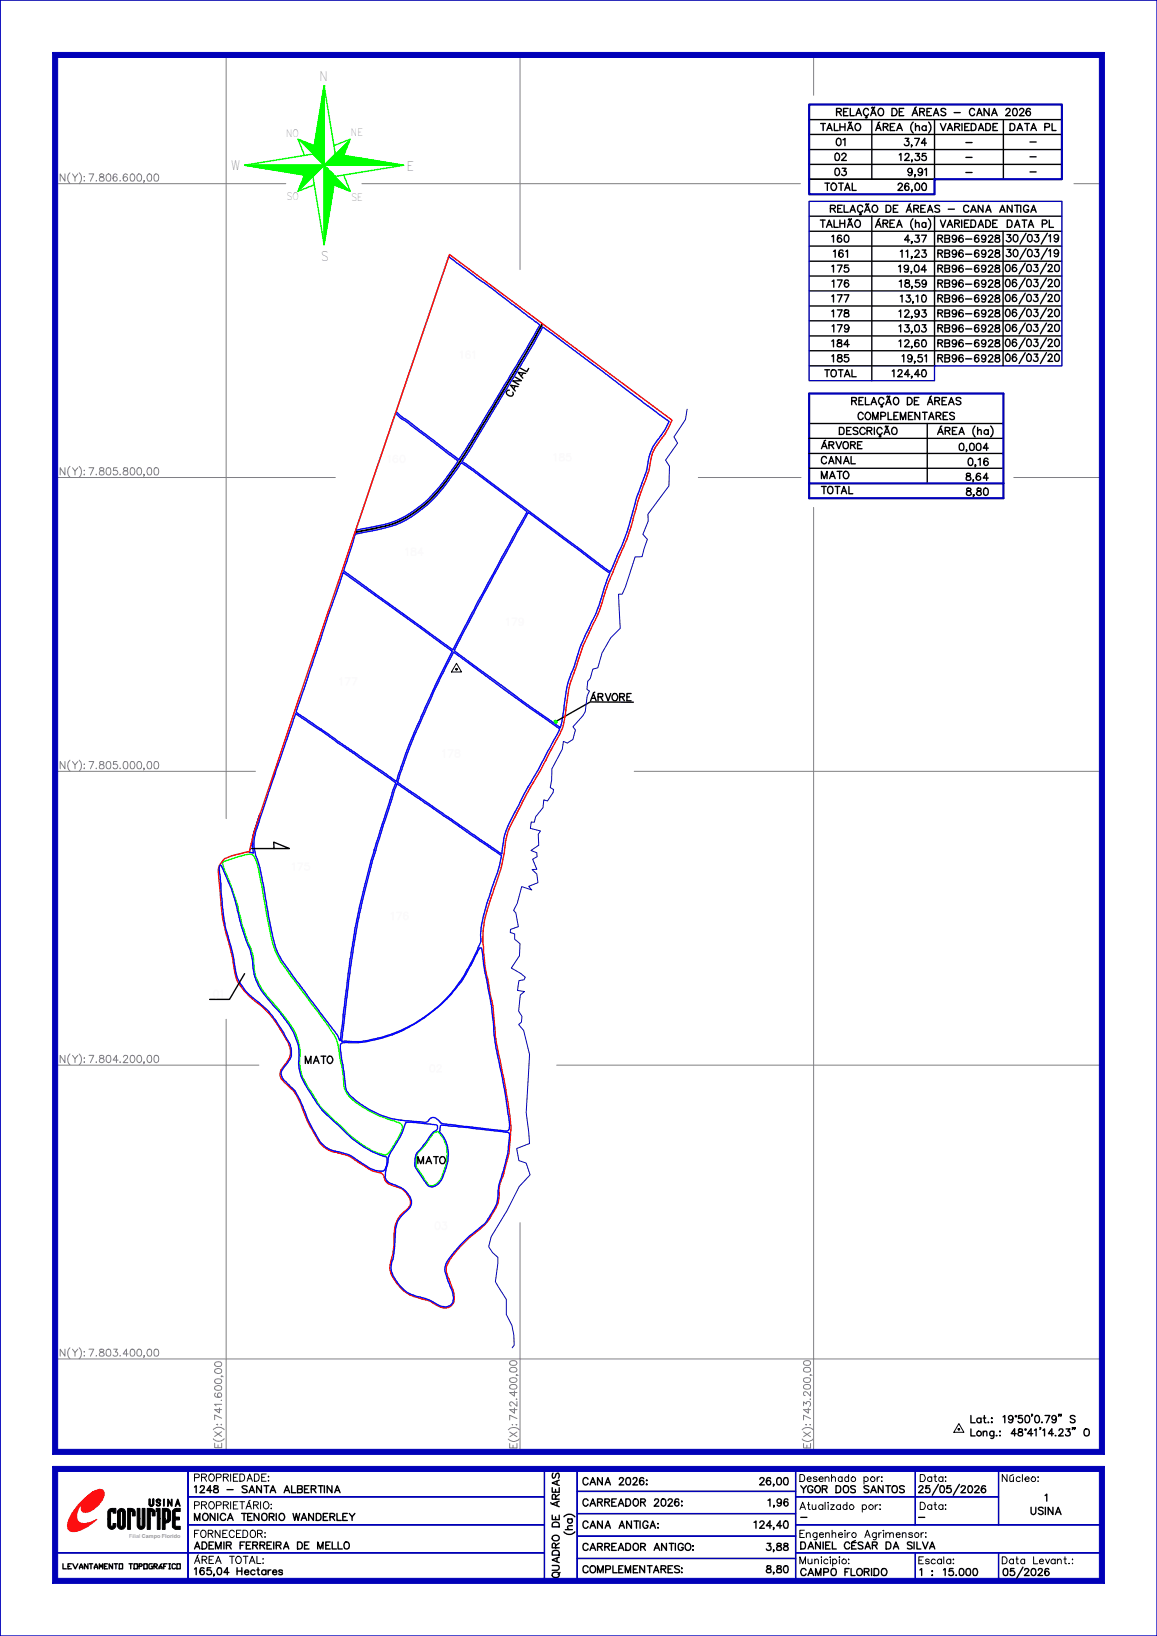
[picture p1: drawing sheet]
<svg xmlns="http://www.w3.org/2000/svg" width="210mm" height="297mm" viewBox="0 0 210 297" stroke-linecap="round" stroke-linejoin="round" font-family="sans-serif">
<!-- layer: 0114001248184 -->
<path d="M64.5 96.9l.6-.1a35.7 35.7 0 0 0 7.8-2 25.2 25.2 0 0 0 9.6-9.1l1.2-1.7 2.1 1.4 9.9 7.5-8.9 16.1-4.6 9-19.8-14.3z" fill="none" stroke="#00f" stroke-width=".25"/>
<!-- layer: MATO -->
<path d="M100.6 130.8h.2l.3 .1-.1 .4-.2-.1zM40.5 156.4l3.2-1a3.3 3.3 0 0 1 2.2-.2 16.4 16.4 0 0 1 1.6 5.5l.2 1.2a76.1 76.1 0 0 0 2.2 10.6 22.3 22.3 0 0 0 3.4 5.3l5.7 7.7 1.8 2.6a10.7 10.7 0 0 1 1 4.3l.5 3.2a4.4 4.4 0 0 0 1.1 3.5 21.9 21.9 0 0 0 9.2 4.8 1.16 1.16 0 0 1 .1 1.7l-1 1.9a5.4 5.4 0 0 1-1.5 2.1l-.2 .1a11.9 11.9 0 0 1-5.7-3l-1.1-.8-1.4-1.6a19.3 19.3 0 0 1-5.1-5.6l-.9-1.5a7.5 7.5 0 0 1-1.4-4.5 8 8 0 0 0-.3-3.9 15.2 15.2 0 0 0-3.2-5.2l-.9-1.1a12.6 12.6 0 0 1-3.8-6.3l-.1-1.1a8.4 8.4 0 0 0-1.2-4.3l-1-3.1-.8-3.3-1.9-5.4a5 5 0 0 1-.7-2.6z" fill="none" stroke="#0f0" stroke-width=".25"/>
<!-- layer: 0114001248185 -->
<path d="M98.5 59.4l23 17.1a22.4 22.4 0 0 1-2.9 4.5l-.7 1.8a23.7 23.7 0 0 1-2 6.6l-.3 .7a57 57 0 0 1-3.9 11.6l-.9 2.1-24.8-18.6-2.1-1.4 9.4-15.5 3.5-5.8z" fill="none" stroke="#00f" stroke-width=".25"/>
<!-- layer: 0114001248179 -->
<path d="M95.9 93l14.8 11.1-1.2 3.2a33.8 33.8 0 0 1-2.8 7.1 31 31 0 0 0-2.7 7.2 21.7 21.7 0 0 0-1.7 7.7l-.6 2.8-7.6-5.4-11.7-8.6 7.1-13.4z" fill="none" stroke="#00f" stroke-width=".25"/>
<!-- layer: 0114001248178 -->
<path d="M82.3 118.4l11.1 8.2 8.2 5.8-3.8 7.2a92.6 92.6 0 0 0-6 11.4l-.4 1.2-.3 2.8-19-13 .3-.9a162.2 162.2 0 0 1 8-18.9z" fill="none" stroke="#00f" stroke-width=".25"/>
<!-- layer: 0114001248176 -->
<path d="M72 142.3l19 13a35.7 35.7 0 0 1-1.9 6.7l-.5 1.3a21 21 0 0 0-1.3 7.6 29.4 29.4 0 0 1-8.6 12.5 25 25 0 0 1-14.2 5.7h-2.5l1.3-11.1 1-6.7 .9-5.3 2.4-9.8z" fill="none" stroke="#00f" stroke-width=".25"/>
<!-- layer: 0114001248175 -->
<path d="M53.6 129.6l5.1 3.3 13.1 9.2-4.4 14.1-2.2 8.5-.8 4.2-.8 5.2-1.9 14.8a24.7 24.7 0 0 0-3.2-4.6l-5.9-8a13.5 13.5 0 0 1-3.3-7.3l-.6-3.2a77.6 77.6 0 0 0-2-9.8 7 7 0 0 1 0-5.9zM47.1 147.9l-.6 2.1a7.8 7.8 0 0 0-.5 4.9l-.7-.1 .8-3.6z" fill="none" stroke="#00f" stroke-width=".25"/>
<!-- layer: 0114001248161 -->
<path d="M81.4 46.6l7.9 5.7 8.7 6.7-10.8 18.2-3.9 6.3-9.1-7-.9-.6-1.4-1.1z" fill="none" stroke="#00f" stroke-width=".25"/>
<!-- layer: CANAL -->
<path d="M98.3 58.8l.2 .2-1.3 2.3-7 11.6a155.1 155.1 0 0 1-9.9 15.4 20.1 20.1 0 0 1-13.4 7.9l-2.5 .5 .1-.2 .5-.1a36.6 36.6 0 0 0 7.7-1.9 22.8 22.8 0 0 0 8.9-8.1 235.5 235.5 0 0 0 10.2-16.4l3.5-5.7z" fill="none" stroke="#000" stroke-width=".18"/>
<!-- layer: 0114001248160 -->
<path d="M71.8 75.1l.8 .7 1.4 .9 9.1 7a29.8 29.8 0 0 1-8.7 9.5 17.7 17.7 0 0 1-7.6 2.6l-2.2 .5z" fill="none" stroke="#00f" stroke-width=".25"/>
<!-- layer: 0114001248177 -->
<path d="M62.3 103.9l19.8 14.3-2.6 5.3-3.3 7.3a77.1 77.1 0 0 0-4.3 11.1l-18.2-12.6z" fill="none" stroke="#00f" stroke-width=".25"/>
<!-- layer: TXT_DIVERSOS -->
<path d="M115 127.5l-7.9-.1-6.2 3.6" fill="none" stroke="#000" stroke-width=".25"/>
<!-- layer: TXT_NUM_TALHAO -->
<g fill="none" stroke="#fafafa" stroke-width=".25">
<path d="M83.6 64l.3-.3v1.3M85.3 63.9l-.3-.2a.74 .74 0 0 0-.4 .7 .74 .74 0 0 0 .3 .6 .39 .39 0 0 0 .5-.3 .39 .39 0 0 0-.4-.4 .39 .39 0 0 0-.4 .3M85.8 64l.3-.3v1.3M70.4 82.9l.3-.2v1.2M72.1 82.9l-.1-.2a.42 .42 0 0 0-.6 .2 .74 .74 0 0 0 .3 1 .41 .41 0 0 0 .5-.3 .41 .41 0 0 0-.4-.5 .41 .41 0 0 0-.4 .4M72.8 82.7a.42 .42 0 0 1 .6 .2 .59 .59 0 0 1 .1 .7 .59 .59 0 0 1-.7 .3 .91 .91 0 0 1 0-1.2zM73.7 99.8l.3-.3v1.3M74.7 99.6v.3l.4 .2a.36 .36 0 0 1 .4 .3 .36 .36 0 0 1-.3 .4h-.5l-.1-.2a.36 .36 0 0 1 .4-.5l.4-.2v-.2l-.2-.2zM100.5 82.6l.3-.2v1.2M101.7 82.4v.4l.4 .1a.36 .36 0 0 1 .3 .4 .36 .36 0 0 1-.3 .3h-.4l-.2-.2a.62 .62 0 0 1 .8-.6l.1-.1-.1-.3zM103.5 82.4h-.6l-.1 .5a.46 .46 0 0 1 .7 0 .46 .46 0 0 1-.1 .7 .46 .46 0 0 1-.6-.2M76.8 100.4h-1l.7-.9v1.3"/>
<path d="M91.9 112.5l.4-.3v1.3M93 112.2h.8l-.6 1.3M95 112.6a.41 .41 0 0 1-.6 .4 .41 .41 0 0 1-.1-.7 .41 .41 0 0 1 .6 .1l.1 .2a.6 .6 0 0 1-.5 .9l-.3-.1M61.7 123.3l.3-.2v1.2M62.7 123.1h.9l-.7 1.2M63.9 123.1h.9l-.6 1.2M80.4 136.4l.3-.3v1.3M81.3 136.1h.9l-.6 1.3M82.7 136.2v.4l.6 .1 .2 .3a.43 .43 0 0 1-.5 .5 .43 .43 0 0 1-.4-.5 .59 .59 0 0 1 .7-.4l.1-.3a.51 .51 0 0 0-.7-.1zM53.1 156.9l.3-.2v1.3M54.1 156.7h.8l-.6 1.3M56 156.7h-.6v.5a.47 .47 0 0 1 .7 0 .47 .47 0 0 1-.1 .7 .47 .47 0 0 1-.7-.2"/>
<path d="M71 165.9l.3-.3v1.4M72 165.6h.9l-.7 1.4M74 165.8l-.1-.1a.42 .42 0 0 0-.6 .2 .82 .82 0 0 0 .3 1.1 .42 .42 0 0 0 .5-.4 .42 .42 0 0 0-.4-.5 .42 .42 0 0 0-.4 .4"/>
</g>
<!-- layer: CURSOS_DAGUA -->
<path d="M124.7 74.3l-.3 1.9-2.1 3.1 .7 1.1-2.2 3.1 .7 1.2-.1 3.5-3.8 5.1 .1 1.3-1 2.4 .8 .9-1 3.2h-1.2l-1.8 5.4-.6 1.4h-.6l.3 6.2-1.8 1.7-1.5 2.7-.8 2.7-.9 .3-.5 1.7-.4 .5-.2 1.4 .5 .3-.4 .9-.4 2.9-.4 .8-1.8 2 .4 .5-.4 1.7-1 .7-.7-.3-.2 1.4-1.9 3.6-.1 2-.2 1.4 .6 .3-.1 .6-1 1.5-.7-.2-.1 1.4-1.4 1.7-.2 1-.6-.1-.1 1.2 1.8 .4-.4 .7 .1 1.9-1.4 1 1 .4 .1 .7-.8 .5 .7 1.8-.8 .1 .8 .8 .2 1.5-1.6 .7 .5 .7-1.8-.6-.8 3-.7 1.3 .4 .4 .5 2.5-1.4 .5-.1 .6 .8 .2v1l1 .8-.1 2.2-1.5 2.2 1.7 1 .9 .7-.3 .5-.9 .1-.3 1.8 1.3 .2-.8 .6-.3 3 .6 .9-.1 1-.5 .5 .9 1.1 1.1 4.3-.6 10.6 .6 5.6-2.3 .9 .4 2.2 1.3 .4 .7 2.2-2 2.1-2.2 4.3-2.8 4.8-.5 1.8 .7 1.1 1 .9v1l-.5 3.4 2 3.2v2.7l1 2 .4 1.8v1.8l-.3 .5" fill="none" stroke="#0000b8" stroke-width=".18"/>
<!-- layer: 0114001248 -->
<path d="M81.6 46.2l40.4 30.1-.7 1.4-.9 1.5a9.4 9.4 0 0 0-2.6 6.2l-2 5.5a54.8 54.8 0 0 1-4 11.5l-1.9 5a27.1 27.1 0 0 1-2.8 7.1 54.2 54.2 0 0 0-3 7.9 29.5 29.5 0 0 0-1.5 7.5 10.4 10.4 0 0 1-2.1 5.3l-2 4a117.5 117.5 0 0 0-6.3 11.9l-.4 1.2a35.8 35.8 0 0 1-2.6 10.5 19.9 19.9 0 0 0-1.4 10.2l.2 2.2 .8 4.5a56.9 56.9 0 0 1 1.2 9l2 10.6a23.8 23.8 0 0 1 .5 8.3v.8a32.4 32.4 0 0 1-1.8 6.8l-.1 .8a6 6 0 0 1-1.3 4.5 14.8 14.8 0 0 1-4.3 4.3l-1.4 1.5a11 11 0 0 0-2.6 3.8 8.7 8.7 0 0 0 .9 3.3 4.2 4.2 0 0 1 .3 3.3 2.04 2.04 0 0 1-3 .3l-1.1-.8-1.2-.3a8.4 8.4 0 0 1-4-1.8l-.5-.7a5 5 0 0 1-1.6-3.8l.5-2 .2-2.2a6.2 6.2 0 0 1 1.5-5.1 2.72 2.72 0 0 0 1.5-2 3.9 3.9 0 0 0-3.4-3.1 1.95 1.95 0 0 1-1.5-1.9l-.3-.3a7.1 7.1 0 0 1-3.7-1.6 9.5 9.5 0 0 0-3.4-1.9l-.8-.2a5 5 0 0 1-3.4-1.9l-1-1.6a26.9 26.9 0 0 1-2.5-5.6 8.3 8.3 0 0 0-2.9-3.8 1.71 1.71 0 0 1-.2-2.7 3.6 3.6 0 0 0 1.1-3.9 21 21 0 0 0-5.6-7.6l-.6-.5a8.9 8.9 0 0 1-3.7-5.4 52 52 0 0 0-1.8-7.9 45 45 0 0 1-.9-7.3l-.3-2.6a2.66 2.66 0 0 1 1.8-2.9l3.9-1 .8-3.4zM59.3 208.4l.9 .4" fill="none" stroke="#f00" stroke-width=".25"/>
<!-- layer: Margem -->
<path d="M0 0h210v297h-210zM0 0v297" fill="none" stroke="#0000b8" stroke-width=".25"/>
<g fill="none" stroke="#0000b8" stroke-width=".18">
<path d="M9.6 266.2h190.9l-1 .9h-189zM34.1 266.7h.1v20.3h-.1zM34.1 276.8h64.7v.1h-64.7zM34.1 271.7h64.7v.1h-64.7zM34.1 276.8h64.7M34.1 271.8h64.7M34.1 266.7v20.3M98.8 266.7h.1v20h-.1zM98.8 266.7v20M104.7 266.7h.1v20h-.1zM104.7 270.7h39.7v.1h-39.7zM104.7 274.7h39.7v.2h-39.7z"/>
<path d="M104.7 278.8h39.7v.1h-39.7zM104.7 266.7v20M104.7 270.7h39.7M104.7 274.8h39.7M104.7 278.9h39.7M144.4 266.7h.1v20h-.1zM144.4 276.8h55.6v.1h-55.6zM144.4 271.7h36.9v.1h-36.9zM144.4 276.8h55.6M144.4 271.8h36.9M144.4 266.7v20M166.1 266.7h.1v10.1h-.1z"/>
<path d="M166.1 266.7v10.1M181.2 266.7h.1v10.1h-.1zM181.3 266.7v10.1M10 281.9h88.8v.1h-88.8zM10 281.9h88.8M104.7 282.9h39.7v.1h-39.7zM104.7 282.9h39.7M144.4 281.9h55.6v.1h-55.6zM144.4 281.9h55.6M166.1 281.9h.1v5h-.1zM166.1 281.9v5M181.2 281.9h.1v5h-.1z"/>
<path d="M181.3 281.9v5"/>
</g>
<path d="M9.6 266.2h190.9l-1 .9h-189z" fill="#0000b8"/>
<path d="M200.5 266.2v21.2l-1-.9v-19.4z" fill="none" stroke="#0000b8" stroke-width=".18"/>
<path d="M200.5 266.2v21.2l-1-.9v-19.4z" fill="#0000b8"/>
<path d="M9.6 287.4l.9-.9h189l1 .9z" fill="none" stroke="#0000b8" stroke-width=".18"/>
<path d="M9.6 287.4l.9-.9h189l1 .9z" fill="#0000b8"/>
<path d="M9.6 266.2l.9 .9v19.4l-.9 .9z" fill="none" stroke="#0000b8" stroke-width=".18"/>
<path d="M9.6 266.2l.9 .9v19.4l-.9 .9z" fill="#0000b8"/>
<path d="M199.5 10.4l1-.9v254.5l-1-.9zM34.1 266.7h.1v20.1h-.1zM34.1 266.7v20.1" fill="none" stroke="#0000b8" stroke-width=".18"/>
<!-- layer: SETA_NORTE -->
<g fill="none" stroke="#0f0" stroke-width=".25">
<path d="M58.8 15.8h.1M58.8 15.6h.1M58.8 15.6l2.1 12.4 12.4 2-12.4 2-2.1 12.4-2-12.4-12.4-2 12.4-2zM58.8 15.6v28.8M58.8 15.9h.1M58.8 16l-.1 .1M58.8 16.1l-.1 .1M58.8 16.3l-.1 .1M58.8 16.4l-.1 .1M58.8 16.5l-.2 .2M58.8 16.6l-.2 .2M58.8 16.8l-.2 .2"/>
<path d="M58.8 16.9l-.2 .2M58.8 17l-.3 .3M58.8 17.1l-.3 .3M58.8 17.3l-.3 .3M58.8 17.4l-.3 .4M58.8 17.5l-.4 .4M58.8 17.7l-.4 .4M58.8 17.8l-.4 .4M58.8 17.9l-.4 .5M58.8 18.1l-.5 .4M58.8 18.2l-.5 .5M58.8 18.3l-.5 .6"/>
<path d="M58.8 18.4l-.5 .6M58.8 18.6l-.6 .6M58.8 18.7l-.6 .6M58.8 18.8l-.6 .7M58.8 18.9l-.6 .7M58.8 19.1l-.7 .7M58.8 19.2l-.7 .7M58.8 19.3l-.7 .8M58.8 19.5l-.7 .7M58.8 19.6l-.8 .8M58.8 19.7l-.8 .8M58.8 19.8l-.8 .9"/>
<path d="M58.8 20l-.8 .9M44.4 30h28.9M44.4 30h.1M44.6 30h.1M44.7 30h.1M44.9 30h-.1M45 30l-.1 .1M45.1 30l-.1 .1M45.2 30l-.1 .1M45.4 30l-.2 .1M45.5 30l-.2 .1M45.6 30l-.2 .1"/>
<path d="M45.7 30l-.2 .2M45.9 30l-.2 .2M46 30l-.2 .2M46.1 30l-.2 .2M46.2 30l-.2 .2M46.4 30l-.3 .3M46.5 30l-.3 .3M46.6 30l-.3 .3M46.7 30l-.3 .4M46.9 30l-.4 .4M47 30l-.4 .4M47.1 30l-.4 .4"/>
<path d="M47.2 30l-.4 .4M47.4 30l-.5 .4M47.5 30l-.4 .5M47.7 30l-.5 .5M47.8 30l-.5 .5M47.9 30l-.5 .5M48 30l-.5 .5M48.2 30l-.6 .6M48.3 30l-.5 .6M48.4 30l-.5 .6M48.5 30l-.5 .6M48.7 30l-.6 .6"/>
<path d="M48.8 30l-.6 .6M48.9 30l-.6 .7M49 30l-.6 .7M49.2 30l-.7 .7M49.3 30l-.7 .7M49.4 30l-.7 .7M49.5 30l-.7 .7M49.7 30l-.8 .8M49.8 30l-.8 .8M49.9 30l-.7 .8M50 30l-.7 .8M50.2 30l-.8 .8"/>
<path d="M50.3 30l-.8 .9M50.4 30l-.8 .9M50.5 30l-.8 .9M50.7 30l-.9 .9M50.8 30l-.9 .9M51 30l-1 .9M51.1 30l-1 1M51.2 30l-1 1M51.4 30l-1.1 1M51.5 30l-1.1 1M51.6 30l-1 1M51.7 30l-1 1"/>
<path d="M51.9 30l-1.1 1.1M52 30l-1.1 1.1M52.1 30l-1.1 1.1M52.2 30l-1.1 1.1M52.4 30l-1.2 1.1M52.5 30l-1.1 1.2M52.6 30l-1.1 1.2M52.7 30l-1.1 1.2M52.9 30l-1.2 1.2M53 30l-1.2 1.2M53.1 30l-1.2 1.2M53.2 30l-1.2 1.3"/>
<path d="M53.4 30l-1.3 1.3M53.5 30l-1.3 1.3M53.6 30l-1.3 1.3M53.7 30l-1.3 1.3M53.9 30l-1.4 1.3M54 30l-1.4 1.4M54.2 30l-1.4 1.4M54.3 30l-1.4 1.4M54.3 25.4l2.5 2.5 2-2.1M54.4 30l-1.4 1.4M54.5 30l-1.4 1.4M54.5 25.4l2.3 2.4"/>
<path d="M54.7 30l-1.5 1.5M54.7 25.5l2.1 2.2M54.8 30l-1.5 1.5M54.9 30l-1.5 1.5M55 30l-1.5 1.5M55.1 25.7l1.7 1.8M55.2 30l-1.6 1.5M55.3 30l-1.6 1.5M55.3 31.8l-1.2 2.9M55.3 25.8l1.6 1.6M55.4 30l-1.6 1.6M55.5 30l-1.6 1.6"/>
<path d="M55.5 31.8l-.4 .5M55.5 25.8l1.4 1.4M55.7 30l-1.6 1.6M55.8 30l-1.6 1.6M55.9 30l-1.6 1.6M55.9 31.9l-1.1 1.2M55.9 26l1 1M56 30l-1.6 1.7M56.1 26.1l.8 .8M56.2 30l-1.7 1.7M56.2 32l-1.7 1.7M56.3 30l-1.7 1.7"/>
<path d="M56.4 30l-1.7 1.7M56.5 30l-1.6 1.7M56.5 26.3l.5 .4M56.7 30l-1.7 1.7M56.8 30l-1.7 1.8M56.8 26.3l.2 .3M56.9 30l-1.7 1.8M57 30l-1.7 1.8M57 33.6l-2.9 1.1M57 26.4l-2.9-1.1 1.2 2.9M57.2 30l-1.8 1.8M57.3 30l-2.1 2.1"/>
<path d="M57.5 30l-2.5 2.5M57.6 30l-2.7 2.7M57.7 30l-2.8 2.9M57.8 30l-1.9 1.9M58 30l-3.3 3.3M58.1 30l-3.5 3.5M58.2 30l-1.9 2M58.3 30l-3.9 3.9M58.5 30l-4.1 4.1M58.6 30l-4.3 4.3M58.7 30l-4.5 4.5M58.8 20.6l-1 1"/>
<path d="M58.8 34.2l2-2 2.3 2.4M58.8 20.1l-.9 .9M58.8 20.2l-.9 1M58.8 20.3l-.9 1M58.8 20.5l-.9 1M58.8 20.7l-1 1.1M58.8 20.9l-1 1M58.8 21l-1 1.1M58.8 21.1l-1.1 1.1M58.8 21.3l-1.1 1.1M58.8 21.4l-1.1 1.1M58.8 21.5l-1.1 1.2"/>
<path d="M58.8 21.6l-1.2 1.2M58.8 21.8l-1.2 1.2M58.8 21.9l-1.2 1.2M58.8 22l-1.2 1.3M58.8 22.1l-1.2 1.3M58.8 22.3l-1.3 1.3M58.8 22.4l-1.3 1.3M58.8 22.5l-1.3 1.4M58.8 22.6l-1.3 1.5M58.8 22.8l-1.4 1.4M58.8 22.9l-1.4 1.5M58.8 23l-1.4 1.5"/>
<path d="M58.8 23.1l-1.4 1.6M58.8 23.3l-1.5 1.5M58.8 23.4l-1.5 1.6M58.8 23.5l-1.5 1.6M58.8 23.6l-1.5 1.7M58.8 23.8l-1.6 1.6M58.8 23.9l-1.6 1.7M58.8 24.1l-1.7 1.6M58.8 24.2l-1.7 1.7M58.8 24.3l-1.7 1.7M58.8 24.4l-1.7 1.8M58.8 24.6l-1.8 1.7"/>
<path d="M58.8 24.7l-1.8 1.7M58.8 24.8l-1.8 1.8M58.8 24.9l-1.8 1.9-.7-.6M58.8 25.1l-1.9 1.8M58.8 25.2l-1.9 1.9-1.2-1.2M58.8 25.3l-1.9 2M58.8 25.4l-1.9 2M58.8 25.6l-2 2-1.9-2M58.8 25.7l-2 2M58.8 25.9l-2 2.1 4.1 4M58.8 26.1l-2 2M58.8 26.2l-1.9 1.9"/>
<path d="M58.8 26.3l-1.8 1.9M58.8 26.4l-1.8 1.8M58.8 26.6l-1.7 1.7M58.8 26.7l-1.6 1.7M58.8 26.8l-1.5 1.6M58.8 26.9l-1.5 1.6M58.8 27.1l-1.4 1.5M58.8 27.2l-1.3 1.4M58.8 27.4l-1.3 1.3M58.8 27.5l-1.2 1.2M58.8 27.6l-1.2 1.2M58.8 27.8l-1.1 1.1"/>
<path d="M58.8 27.9l-1 1M58.8 28l-1 1M58.8 28.1l-.9 1M58.8 28.3l-.8 .8M58.8 28.4l-.8 .8M58.8 28.5l-.7 .7M58.8 28.6l-.7 .7M58.8 28.8l-.6 .6M58.8 28.9l-.5 .5M58.8 29l-.5 .5M58.8 29.1l-.4 .5M58.8 29.3l-.3 .3"/>
<path d="M58.8 29.4l-.3 .3M58.8 29.5l-.2 .2M58.8 29.6l-.2 .2M58.8 29.8l-.1 .1M58.8 29.9h.1M58.9 30.1h-.1M59 30.1l-.2 .2M59 30.2l-.2 .2M59.1 30.2l-.3 .4M59.1 30.4l-.3 .3M59.2 30.4l-.4 .4M59.3 30.5l-.5 .4"/>
<path d="M59.3 30.5l-.5 .6M59.4 30.6l-.6 .6M59.5 30.7l-.7 .6M59.5 30.7l-.7 .7M59.6 39.9l-.8 .7M59.6 39.7l-.8 .8M59.6 30.8l-.8 .8M59.6 39.5l-.8 .9M59.6 39.4l-.8 .8M59.6 30.9l-.8 .8M59.7 39.2l-.9 .9M59.7 39.1l-.9 .9"/>
<path d="M59.7 38.9l-.9 1M59.7 38.8l-.9 .9M59.7 30.9l-.9 .9M59.8 38.6l-1 1M59.8 38.5l-1 .9M59.8 31l-1 .9M59.8 38.3l-1 1M59.8 38.2l-1 1M59.8 31l-1 1.1M59.9 38l-1.1 1.1M59.9 37.9l-1.1 1M59.9 37.7l-1.1 1.1"/>
<path d="M59.9 37.6l-1.1 1.1M59.9 31.1l-1.1 1.1M60 37.4l-1.2 1.2M60 37.3l-1.2 1.1M60 31.2l-1.2 1.1M60 37.1l-1.2 1.2M60 37l-1.2 1.2M60 31.2l-1.2 1.2M60.1 36.8l-1.3 1.3M60.1 36.7l-1.3 1.2M60.1 31.3l-1.3 1.3M60.1 36.5l-1.3 1.3"/>
<path d="M60.1 36.3l-1.3 1.4M60.2 36.2l-1.4 1.4M60.2 36l-1.4 1.4M60.2 31.4l-1.4 1.3M60.2 35.9l-1.4 1.4M60.2 35.7l-1.4 1.5M60.2 31.4l-1.4 1.4M60.3 35.6l-1.5 1.5M60.3 35.4l-1.5 1.5M60.3 31.5l-1.5 1.4M60.4 35.3l-1.6 1.5M60.4 35.1l-1.6 1.6"/>
<path d="M60.4 31.5l-1.6 1.6M60.4 35l-1.6 1.5M60.4 34.8l-1.6 1.6M60.5 34.7l-1.7 1.6M60.5 34.5l-1.7 1.6M60.5 31.6l-1.7 1.6M60.5 34.4l-1.7 1.6M60.5 34.2l-1.7 1.7M60.5 34.1l-1.7 1.7M60.5 31.7l-1.7 1.6M60.6 33.9l-1.8 1.7M60.6 33.8l-1.8 1.7"/>
<path d="M60.6 31.7l-1.8 1.7M60.6 33.6l-1.8 1.8M60.6 33.4l-1.8 1.9M60.6 31.8l-1.8 1.8M60.6 33.5l.1 .1M60.6 26.4l3-1.1-1.2 2.9M60.7 33.1l-1.9 1.9M60.7 33.4l.2 .3M60.7 33.2l.6 .6M60.7 32.8l-1.9 1.9M60.7 31.9l-1.9 1.8M60.7 33.1l.8 .8"/>
<path d="M60.7 32.9l1.2 1.2M60.8 32.5l-2 2M60.8 31.9l-2 2M60.8 32.8l1.3 1.4M60.8 32.6l1.7 1.7M60.8 32.4l-2 2M60.8 32l-2 2M60.8 32.4l1.9 2M60.8 32.3l2.1 2.2M60.9 32.1l-2.1 2M60.9 28l-6.8 6.7M60.9 32.1l2.4 2.6"/>
<path d="M60.9 28l-2.1 2M61 28l-2 2M61.1 33.8l-.4-.5-1.9 1.8M61.1 28l-2 2M61.3 28l-1.9 2M61.5 28.1l-1.9 1.9M61.7 28.1l-2 1.9M61.7 34l-1-1-1.9 1.9M61.8 28.1l-1.9 1.9M61.9 28.1l-1.9 1.9M62 28.2l-1.9 1.8M62.2 28.2l-1.8 1.8"/>
<path d="M62.3 34.2l-1.5-1.5-2 1.9M62.4 28.2l-1.9 1.8M62.4 31.8l1.2 2.9-3-1.1M62.4 28.2l-1.7 1.8M62.5 28l-.3 .2M62.5 28.2l-1.7 1.8M62.5 27.8l-.4 .4M62.6 28.3l-1.7 1.7M62.6 27.6l-2.4 2.4M62.7 28.3l-1.7 1.7M62.7 27.4l-.8 .7M62.8 27.1l-1 1"/>
<path d="M62.8 28.3l-1.6 1.7M62.9 26.9l-1.2 1.2M62.9 28.3l-1.6 1.7M63 26.7l-1.4 1.4M63 26.5l-3.5 3.5M63.1 28.3l-1.7 1.7M63.1 26.3l-1.7 1.8M63.2 28.4l-1.7 1.6M63.2 26.1l-4 3.9M63.3 28.4l-1.6 1.6M63.3 25.9l-2.1 2.1M63.4 28.4l-1.6 1.6"/>
<path d="M63.4 25.7l-2.3 2.3M63.4 25.5l-2.4 2.5M63.5 28.4l-1.6 1.6M63.6 28.4l-1.6 1.6M63.8 28.4l-1.6 1.6M63.9 28.5l-1.6 1.5M64 28.5l-1.6 1.5M64.1 28.5l-1.6 1.5M64.2 28.5l-1.5 1.5M64.3 28.5l-1.5 1.5M64.4 28.5l-1.5 1.5M64.5 28.6l-1.5 1.4"/>
<path d="M64.6 28.6l-1.4 1.4M64.7 28.6l-1.4 1.4M64.8 28.6l-1.4 1.4M64.9 28.6l-1.3 1.4M65 28.7l-1.3 1.3M65.2 28.7l-1.4 1.3M65.3 28.7l-1.3 1.3M65.4 28.7l-1.3 1.3M65.5 28.7l-1.3 1.3M65.6 28.7l-1.3 1.3M65.7 28.8l-1.2 1.2M65.8 28.8l-1.2 1.2"/>
<path d="M65.9 28.8l-1.2 1.2M66 28.8l-1.2 1.2M66.1 28.8l-1.1 1.2M66.2 28.8l-1.1 1.2M66.3 28.9l-1.1 1.1M66.4 28.9l-1.1 1.1M66.5 28.9l-1 1.1M66.7 28.9l-1.1 1.1M66.8 28.9l-1.1 1.1M66.9 29l-1.1 1M67 29l-1 1M67.1 29l-1 1"/>
<path d="M67.2 29l-1 1M67.4 29l-1.1 1M67.5 29l-1 1M67.6 29.1l-1 .9M67.7 29.1l-.9 .9M67.8 29.1l-.9 .9M67.9 29.1l-.9 .9M68 29.1l-.9 .9M68.1 29.1l-.8 .9M68.2 29.2l-.8 .8M68.3 29.2l-.8 .8M68.4 29.2l-.7 .8"/>
<path d="M68.5 29.2l-.7 .8M68.6 29.2l-.7 .8M68.8 29.3l-.8 .7M68.9 29.3l-.7 .7M69 29.3l-.7 .7M69.1 29.3l-.7 .7M69.2 29.3l-.7 .7M69.3 29.3l-.6 .7M69.4 29.4l-.6 .6M69.5 29.4l-.6 .6M69.6 29.4l-.6 .6M69.7 29.4l-.5 .6"/>
<path d="M69.8 29.4l-.5 .6M70 29.4l-.6 .6M70.1 29.5l-.6 .5M70.2 29.5l-.5 .5M70.3 29.5l-.5 .5M70.4 29.5l-.4 .5M70.5 29.5l-.4 .5M70.6 29.6l-.4 .4M70.7 29.6l-.4 .4M70.8 29.6l-.3 .4M71 29.6l-.4 .4M71.1 29.6l-.4 .4"/>
<path d="M71.2 29.6l-.4 .4M71.3 29.7l-.3 .3M71.4 29.7l-.3 .3M71.5 29.7l-.3 .3M71.6 29.7l-.3 .3M71.7 29.7l-.2 .3M71.8 29.8l-.2 .2M71.9 29.8l-.2 .2M72 29.8l-.2 .2M72.1 29.8l-.1 .2M72.2 29.8l-.1 .2M72.4 29.8l-.2 .2"/>
<path d="M72.5 29.9l-.2 .1M72.6 29.9l-.1 .1M72.7 29.9l-.1 .1M72.8 29.9l-.1 .1M72.9 29.9l-.1 .1M73.1 29.9l-.1 .1M58.9 44.1l-.1 .1M58.9 44l-.1 .1M58.9 43.8l-.1 .1M58.9 43.7l-.1 .1M59 43.5l-.2 .2M59 43.4l-.2 .2"/>
<path d="M59 43.2l-.2 .2M59 43.1l-.2 .2M59.1 42.9l-.3 .3M59.1 42.7l-.3 .3M59.1 42.6l-.3 .3M59.1 42.4l-.3 .3M59.2 42.3l-.4 .3M59.2 42.1l-.4 .4M59.2 42l-.4 .4M59.2 41.8l-.4 .4M59.3 41.7l-.5 .4M59.3 41.5l-.5 .5"/>
<path d="M59.3 41.4l-.5 .5M59.3 41.2l-.5 .5M59.4 41.1l-.6 .5M59.4 40.9l-.6 .6M59.4 40.8l-.6 .6M59.4 40.6l-.6 .6M59.5 40.5l-.7 .6M59.5 40.3l-.7 .7M59.5 40.2l-.7 .7M59.5 40l-.7 .7"/>
</g>
<!-- layer: COORDENADAS -->
<g fill="none" stroke="#000" stroke-width=".18">
<path d="M82.8 121.4l.1 .1h-.2zM82.8 121.4l.1-.1v.2zM82.8 121.6l.1-.1v.1zM82.9 120.4l.9 1.6h-1.9zM82.9 121.3l.1 .1-.1 .1zM82.9 121.5h.1v.1zM82.9 121.5l.1 .1h-.1zM83 121.4v.1h-.1zM173.9 259.4l.1 .1h-.1zM173.9 259.4l.1 .1zM173.9 259.6l.1-.1v.1zM174 258.4l1 1.6h-1.9z"/>
<path d="M174 259.4h.1l-.1 .1zM174 259.5h.2l-.1 .1zM174 259.5l.1 .1h-.1zM174.1 259.4l.1 .1h-.2z"/>
</g>
<g fill="#000">
<path d="M82.8 121.4l.1 .1h-.2zM82.8 121.4l.1-.1v.2zM82.9 121.3l.1 .1-.1 .1zM83 121.4v.1h-.1zM82.9 121.5h.1v.1zM82.9 121.5l.1 .1h-.1zM82.8 121.6l.1-.1v.1zM82.7 121.5h.2l-.1 .1zM173.9 259.4l.1 .1h-.1zM173.9 259.4l.1 .1zM174 259.4h.1l-.1 .1zM174.1 259.4l.1 .1h-.2z"/>
<path d="M174 259.5h.2l-.1 .1zM174 259.5l.1 .1h-.1zM173.9 259.6l.1-.1v.1zM173.9 259.5h.1l-.1 .1z"/>
</g>
<!-- layer: 0114001248001 -->
<path d="M40 157l.4 .6a36.3 36.3 0 0 1 3.1 9.5l.9 2.8a19.1 19.1 0 0 1 1.7 7l.1 .4a13.7 13.7 0 0 0 3.3 5.1 16.1 16.1 0 0 1 4.7 7.8l.1 1.3a8.8 8.8 0 0 0 1.9 6.7l.3 .5a17 17 0 0 0 4.8 5.4 20 20 0 0 0 8.9 6v1a1.34 1.34 0 0 1-.9 1.5 6.2 6.2 0 0 1-3.8-1.6l-.3-.2a8.2 8.2 0 0 0-4.6-1.9 4.5 4.5 0 0 1-2.7-1.9l-1.9-3.4a25.1 25.1 0 0 0-2.7-5.8l-.6-.5a4.3 4.3 0 0 1-1.7-2.5l.2-.5 .4-.6a3.4 3.4 0 0 0 1.2-3.4l-.1-.3a24 24 0 0 0-4.6-7l-1.1-1a9.4 9.4 0 0 1-4.6-8l-.2-1a39 39 0 0 1-1.8-7.9l-.5-6.2a1.99 1.99 0 0 1 .1-1.9z" fill="none" stroke="#00f" stroke-width=".25"/>
<!-- layer: 0114001248002 -->
<path d="M61.8 189.6a1.3 1.3 0 0 1 1.5-.3 25 25 0 0 0 16.7-6.9 25 25 0 0 0 6.3-8.9l.8-1.4h.2a4.9 4.9 0 0 1 .4 2.4l.8 4.2a86.6 86.6 0 0 1 1.4 10.5l1.8 9.2 .7 4.5a2.89 2.89 0 0 1-.2 2.4l-.3 .1-10.2-1.3a2.41 2.41 0 0 1-2.4-.9 1.04 1.04 0 0 0-1.7 .4l-.7 .1-2.4-.2a15.8 15.8 0 0 1-11.5-5.4l-.2-.5-.8-5.2-.2-2z" fill="none" stroke="#00f" stroke-width=".25"/>
<!-- layer: MATO -->
<path d="M78.4 206a.84 .84 0 0 1 1.4-.2 5.9 5.9 0 0 1 1.2 5.5l-.3 .8a5.3 5.3 0 0 1-1.4 2.8 1.12 1.12 0 0 1-1.9-.3l-1-1.6a2.34 2.34 0 0 1-.9-2.4l.1-.9 .3-.4 1.3-1.5z" fill="none" stroke="#0f0" stroke-width=".25"/>
<!-- layer: 0114001248003 -->
<path d="M73.7 203.8h1.7l3.5 .4a.55 .55 0 0 1 .5 .4 .55 .55 0 0 1-.2 .6 4.6 4.6 0 0 0-1.9 2.1l-.8 1.2a3.1 3.1 0 0 0-.8 4l1.5 2.1a1.36 1.36 0 0 0 2.4 .3 8.3 8.3 0 0 0 1.2-7.9l-.3-.7a1.39 1.39 0 0 1-.6-1.6l.1-.4 .2-.1 12 1.4 .3 .2a30 30 0 0 1-2 9.5l-.1 .7a6 6 0 0 1-1.3 4.5 8 8 0 0 1-3.1 3.3 23 23 0 0 0-5.1 5.7 3.3 3.3 0 0 0 .3 2.6l.4 1a4.9 4.9 0 0 1 .6 3.3 1.79 1.79 0 0 1-2.5 .6l-.4-.2a11.5 11.5 0 0 0-4.1-1.6 6.8 6.8 0 0 1-4.2-4.9v-.3a29.1 29.1 0 0 0 .8-7.1 5.5 5.5 0 0 1 2.2-3.3 1.99 1.99 0 0 0-.1-3 6.4 6.4 0 0 0-3.2-1.8 1.55 1.55 0 0 1-.7-2.1l.5-2.7 .2-.4a25.3 25.3 0 0 0 2.8-5.3z" fill="none" stroke="#00f" stroke-width=".25"/>
<!-- layer: TXT_DIVERSOS -->
<path d="M45.7 154h6.8l-2.8-1.1v1.1M44.4 176.8l-2.7 4.6h-3.7" fill="none" stroke="#000" stroke-width=".25"/>
<!-- layer: QUADRO_DE_AREAS_CANA_ANTIGA -->
<g fill="none" stroke="#000" stroke-width=".25">
<path d="M146.9 39.2h45.8M158.2 39.2v29.9M169.6 39.2v27.2h-22.7M146.9 42h45.8M146.9 44.7h45.8M146.9 47.4h45.8M146.9 50.1h45.8M146.9 52.8h45.8M146.9 55.5h45.8M146.9 58.2h45.8M182.1 42v24.4M146.9 61h45.8"/>
<path d="M146.9 63.7h45.8"/>
</g>
<path d="M146.9 36.5h45.8v29.9h-23.1v2.7h-22.7z" fill="none" stroke="#0000b8" stroke-width=".25"/>
<!-- layer: TXT_NUM_TALHAO -->
<path d="M78.2 193.4a.42 .42 0 0 1 .6 .2l.1 .3a.54 .54 0 0 1-.5 .7 .81 .81 0 0 1-.2-1.2zM79.3 193.6l.3-.3 .4 .1 .1 .2-.2 .4-.7 .6h.9M79.2 221.9a.42 .42 0 0 1 .6 .2l.1 .3a.56 .56 0 0 1-.6 .8 .86 .86 0 0 1-.1-1.3zM80.4 221.9h.6l-.3 .5a.43 .43 0 0 1 .3 .7 .43 .43 0 0 1-.8-.2" fill="none" stroke="#fafafa" stroke-width=".25"/>
<!-- layer: QUADRO_DE_AREAS_CANA_2026 -->
<path d="M146.9 21.7h45.8M146.9 24.4h45.8M146.9 27.2h45.8M146.9 29.8h45.8M158.2 21.7v10.8M169.6 21.7v10.8h-22.7M182.1 21.7v10.8" fill="none" stroke="#000" stroke-width=".25"/>
<path d="M146.9 19h45.8v13.5h-23.1v2.8h-22.7z" fill="none" stroke="#0000b8" stroke-width=".4"/>
<!-- layer: QUADRO_DE_AREAS_COMPLEMENTARES -->
<path d="M146.9 71.4h35.2v19h-35.2zM146.9 87.8h35.2" fill="none" stroke="#0000b8" stroke-width=".4"/>
<path d="M146.9 76.9h35.2M146.9 79.6h35.2M168.3 76.9v10.9M146.9 82.3h35.2M146.9 85h35.2" fill="none" stroke="#000" stroke-width=".25"/>
<!-- layer: MALHA -->
<g fill="none" stroke="#808080" stroke-width=".18">
<path d="M41 10v138.6M94.4 10v38.9M147.7 10v7.3M10 33.3h41.9M65.7 33.3h79.6M194.9 33.3h5.1M10 86.7h50.9M126.7 86.7h18.7M147.7 92.1v171.5M184 86.7h16M10 140h36.4M115.1 140h84.9"/>
<path d="M10 193.4h37M41 185v78.6M101 193.4h99M94.4 222v41.6M10 246.7h190"/>
</g>
<!-- layer: Margem -->
<path d="M199.5 10.4l1-.9v254.5l-1-.9z" fill="#0000b8"/>
<path d="M9.6 9.5h190.9l-1 .9h-189z" fill="none" stroke="#0000b8" stroke-width=".18"/>
<path d="M9.6 9.5h190.9l-1 .9h-189z" fill="#0000b8"/>
<path d="M9.6 9.5l.9 .9v252.7l-.9 .9z" fill="none" stroke="#0000b8" stroke-width=".18"/>
<path d="M9.6 9.5l.9 .9v252.7l-.9 .9z" fill="#0000b8"/>
<path d="M10.5 263.1h189l1 .9h-190.9z" fill="none" stroke="#0000b8" stroke-width=".18"/>
<path d="M10.5 263.1h189l1 .9h-190.9z" fill="#0000b8"/>
<path d="M27.1 272.2h.1v.9a.26 .26 0 0 0 .3 .2 .26 .26 0 0 0 .2-.2v-.9h.2v.9a.41 .41 0 0 1-.4 .3 .41 .41 0 0 1-.4-.3zM28.4 272.3l.1-.1a.41 .41 0 0 1 .7 .3h-.2a.24 .24 0 0 0-.3-.2 .24 .24 0 0 0-.2 .3l.7 .4-.8-.3zM28.4 272.3l.1-.1a.41 .41 0 0 1 .7 .3h-.2a.24 .24 0 0 0-.3-.2 .24 .24 0 0 0-.2 .3l.6 .3a.39 .39 0 0 1-.3 .6 .39 .39 0 0 1-.5-.4h.2a.24 .24 0 0 0 .3 .2 .24 .24 0 0 0 .2-.3l-.6-.3zM29.7 272.2h.1v1.2h-.1zM30.4 272.2l.7 .9v-.9h.1v1.2h-.1l-.5-.9v.9h-.2zM32.2 272.2h.1l.4 1.2h-.1l-.1-.3h-.4l-.1 .3h-.2zM32.3 272.5l.1 .4h-.3z" fill="none" stroke="#000" stroke-width=".18"/>
<g fill="#000">
<path d="M27.1 272.2h.1v.9a.26 .26 0 0 0 .3 .2 .26 .26 0 0 0 .2-.2v-.9h.2v.9a.41 .41 0 0 1-.4 .3 .41 .41 0 0 1-.4-.3z" fill-rule="evenodd"/>
<path d="M28.4 272.3l.1-.1a.41 .41 0 0 1 .7 .3h-.2a.24 .24 0 0 0-.3-.2 .24 .24 0 0 0-.2 .3l.7 .4-.8-.3z" fill-rule="evenodd"/>
<path d="M28.4 272.3l.1-.1a.41 .41 0 0 1 .7 .3h-.2a.24 .24 0 0 0-.3-.2 .24 .24 0 0 0-.2 .3l.6 .3a.39 .39 0 0 1-.3 .6 .39 .39 0 0 1-.5-.4h.2a.24 .24 0 0 0 .3 .2 .24 .24 0 0 0 .2-.3l-.6-.3z" fill-rule="evenodd"/>
<path d="M29.7 272.2v1.2h.1v-1.2zM30.4 272.2v1.2h.2v-.9l.5 .9h.1v-1.2h-.1v.9zM32.2 272.2l-.4 1.2h.2l.1-.3h.4l.1 .3h.1l-.4-1.2zM32.3 272.5l.1 .4h-.3z" fill-rule="evenodd"/>
</g>
<path d="M15.7 271.8l1.1-.9-1.4 1.5h-.1z" fill="none" stroke="#ff3f00" stroke-width=".18"/>
<path d="M15.7 271.8l1.1-.9-1.4 1.5h-.1z" fill-rule="evenodd" fill="#ff3f00"/>
<path d="M19.6 275.7h.5v1.2a.23 .23 0 0 0 .2 .2 .23 .23 0 0 0 .2-.2v-.3h.5a.77 .77 0 0 1-.5 1 .77 .77 0 0 1-.9-.7z" fill="none" stroke="#000" stroke-width=".18"/>
<path d="M19.6 275.7h.5v1.2a.23 .23 0 0 0 .2 .2 .23 .23 0 0 0 .2-.2v-.3h.5a.77 .77 0 0 1-.5 1 .77 .77 0 0 1-.9-.7z" fill-rule="evenodd" fill="#000"/>
<path d="M14.2 273.2l2.1-1.9a6.4 6.4 0 0 0-2.4 4 1.33 1.33 0 0 0 2 1.2l1.7-.7a7.6 7.6 0 0 1-4.1 2.3 1.16 1.16 0 0 1-1.2-.6 1.16 1.16 0 0 1 .1-1.3l.7-1.6zM15.7 271.9l.3-.2a2.77 2.77 0 0 1 2.5-1.3 1.2 1.2 0 0 1 .1 1.8 4 4 0 0 1-3.4 2.3h-.1a1 1 0 0 1-.1-1.6zM16.4 271.2l-.1 .1 .6-.5z" fill="none" stroke="#ff3f00" stroke-width=".18"/>
<path d="M16 271.7a2.64 2.64 0 0 0-1.2 2.4l.1 .2a1.13 1.13 0 0 0 1.6 0 4.6 4.6 0 0 0 2.4-3.1 .77 .77 0 0 0-.4-.8 .77 .77 0 0 0-.8 .1 3.5 3.5 0 0 0-1.7 1.2zM16.4 271.2l.5-.4-.6 .5zM14.2 273.2a7.1 7.1 0 0 0-2 3.9l.1 .2a1.08 1.08 0 0 0 1.5 .7 8.5 8.5 0 0 0 3.8-2.2 3.3 3.3 0 0 1-3.2 .5 1.87 1.87 0 0 1-.2-2.3l1.3-2 .8-.7z" fill-rule="evenodd" fill="#ff3f00"/>
<path d="M19.7 274.1l.4-.2 .9-.1v.9h-.5v-.3h-.4v1.3h-.5v-1.3zM21.4 274.2a.73 .73 0 0 1 .8-.3 .73 .73 0 0 1 .6 .7v2.2a.72 .72 0 0 1-.7 .8 .72 .72 0 0 1-.8-.7zM21.9 274.4h.2l.2 .1v2.5l-.2 .1-.3-.1zM23.2 273.8h.6a.7 .7 0 0 1 .7 .8v.6h-.5v-.7l-.1-.1h-.2v3.2h-.5zM24.9 273.8h.5l.1 3.2a.18 .18 0 0 0 .2 .1 .18 .18 0 0 0 .1-.2v-3.1h.5v3.1a.71 .71 0 0 1-.7 .7 .71 .71 0 0 1-.7-.7zM26.7 273.8l.8 .1a.71 .71 0 0 1 .6 .7v.6h-.5v-.7l-.1-.1h-.2v3.2h-.6zM28.3 273.8h.8v3.8h-.6v-3.2h-.2zM29.5 273.8h.7a.79 .79 0 0 1 .7 .8v1.1a.79 .79 0 0 1-.9 .8v1.1h-.5zM30 274.3l.4 .1v1.5l-.2 .1h-.2zM31.3 274.2l.4-.3 1-.1v.6h-.8l-.1 .1v.9h.8v.5h-.8v1.1l.9 .1v.5h-.7a.79 .79 0 0 1-.7-.7z" fill="none" stroke="#000" stroke-width=".18"/>
<g fill="#000">
<path d="M19.9 273.9l-.3 .5v1.3h.5l.1-1.3h.3v.3h.5v-.9zM23.2 273.8v3.8h.5v-3.2h.2l.1 .1v.7h.5v-.6a.7 .7 0 0 0-.7-.8zM24.9 273.8v3.1a.71 .71 0 0 0 .7 .7 .71 .71 0 0 0 .7-.7v-3.1h-.5v3.2a.21 .21 0 0 1-.2 .1 .21 .21 0 0 1-.2-.2v-3.1zM26.7 273.8v3.8h.6v-3.2h.2l.1 .1v.7h.5v-.6a.79 .79 0 0 0-.7-.8zM28.3 273.8v.6h.2v3.2h.6v-3.8zM29.5 273.8v3.8h.5v-1.1a.81 .81 0 0 0 .9-.8v-1.1a.79 .79 0 0 0-.7-.8zM30 274.3l.4 .1v1.5l-.2 .1h-.2zM31.6 273.9l-.3 .4v2.6a.69 .69 0 0 0 .7 .7h.7v-.5l-.9-.1v-1.1h.8v-.5h-.8v-.9l.1-.1h.8v-.6z" fill-rule="evenodd"/>
<path d="M21.7 273.9l-.4 .4v2.6a.72 .72 0 0 0 .8 .7 .72 .72 0 0 0 .7-.8v-2.2a.71 .71 0 0 0-.3-.6 .71 .71 0 0 0-.8-.1zM21.9 274.4h.2l.2 .1v2.5l-.2 .1-.3-.1z" fill-rule="evenodd"/>
</g>
<path d="M27.5 273.3l-.3-.2v-.9h-.1v1l.4 .2M27.9 273.1l-.2 .3h-.2M27.9 273.1v-.9h-.2v.9l-.2 .2" fill="none" stroke="#000" stroke-width=".25"/>
<g font-size="2.4">
<text x="58" y="14.7">N</text>
<text x="42" y="30.9">W</text>
<text x="73.8" y="31">E</text>
<text x="58.2" y="47.4">S</text>
</g>
<g font-size="1.9">
<text x="51.9" y="24.8">NO</text>
<text x="63.7" y="24.7">NE</text>
<text x="52" y="36.4">SO</text>
<text x="63.8" y="36.4">SE</text>
</g>
<g font-size="1.8">
<text x="148.9" y="23.7">TALHÃO</text>
<text x="151.8" y="21">RELAÇÃO DE ÁREAS - CANA 2026</text>
<text x="159" y="23.7">ÁREA (ha)</text>
<text x="170.7" y="23.7">VARIEDADE</text>
<text x="183.3" y="23.7">DATA PL</text>
<text x="151.5" y="29.1">02</text>
<text x="151.8" y="26.4">01</text>
<text x="163.2" y="29.1">12,35</text>
<text x="164.1" y="26.4">3,74</text>
<text x="175.3" y="26.4">-</text>
<text x="175.3" y="29.1">-</text>
<text x="186.9" y="26.3">-</text>
<text x="186.9" y="29">-</text>
<text x="149.7" y="34.6">TOTAL</text>
<text x="151.5" y="31.9">03</text>
<text x="163" y="34.6">26,00</text>
<text x="164.7" y="31.9">9,91</text>
<text x="175.3" y="31.9">-</text>
<text x="186.9" y="31.8">-</text>
<text x="148.9" y="41.3">TALHÃO</text>
<text x="150.7" y="38.5">RELAÇÃO DE ÁREAS - CANA ANTIGA</text>
<text x="158.9" y="41.3">ÁREA (ha)</text>
<text x="170.7" y="41.3">VARIEDADE</text>
<text x="182.8" y="41.3">DATA PL</text>
<text x="151" y="44">160</text>
<text x="151.3" y="46.7">161</text>
<text x="163.4" y="46.7">11,23</text>
<text x="164.2" y="44">4,37</text>
<text x="170.2" y="44">RB96-6928</text>
<text x="170.2" y="46.7">RB96-6928</text>
<text x="182.6" y="43.9">30/03/19</text>
<text x="182.6" y="46.6">30/03/19</text>
<text x="151" y="49.4">175</text>
<text x="151" y="52.1">176</text>
<text x="163.1" y="49.4">19,04</text>
<text x="163.2" y="52.1">18,59</text>
<text x="170.2" y="49.4">RB96-6928</text>
<text x="170.2" y="52.1">RB96-6928</text>
<text x="182.5" y="49.3">06/03/20</text>
<text x="182.5" y="52">06/03/20</text>
<text x="151" y="54.8">177</text>
<text x="151" y="57.5">178</text>
<text x="163.2" y="57.6">12,93</text>
<text x="163.4" y="54.8">13,10</text>
<text x="170.2" y="54.8">RB96-6928</text>
<text x="170.2" y="57.5">RB96-6928</text>
<text x="182.5" y="54.7">06/03/20</text>
<text x="182.5" y="57.5">06/03/20</text>
<text x="151" y="63">184</text>
<text x="151" y="65.7">185</text>
<text x="151" y="60.3">179</text>
<text x="163.2" y="60.3">13,03</text>
<text x="163.2" y="63">12,60</text>
<text x="163.7" y="65.7">19,51</text>
<text x="170.2" y="60.3">RB96-6928</text>
<text x="170.2" y="63">RB96-6928</text>
<text x="170.2" y="65.7">RB96-6928</text>
<text x="182.5" y="60.2">06/03/20</text>
<text x="182.5" y="62.9">06/03/20</text>
<text x="182.5" y="65.6">06/03/20</text>
<text x="149.7" y="68.4">TOTAL</text>
<text x="162" y="68.4">124,40</text>
<text x="92.9" y="72.1" transform="rotate(-59 92.9 72.1)">CANAL</text>
<text x="154.6" y="73.5">RELAÇÃO DE ÁREAS</text>
<text x="155.8" y="76.2">COMPLEMENTARES</text>
<text x="149.1" y="81.5">ÁRVORE</text>
<text x="152.3" y="78.9">DESCRIÇÃO</text>
<text x="170.2" y="78.9">ÁREA (ha)</text>
<text x="174.1" y="81.8">0,004</text>
<text x="149.1" y="84.2">CANAL</text>
<text x="149.1" y="86.9">MATO</text>
<text x="149.1" y="89.6">TOTAL</text>
<text x="175.4" y="87.2">8,64</text>
<text x="175.4" y="89.9">8,80</text>
<text x="175.7" y="84.5">0,16</text>
<text x="107.2" y="127.2">ÁRVORE</text>
<text x="55.4" y="193.1">MATO</text>
<text x="75.8" y="211.2">MATO</text>
<text x="176.2" y="258.3">Lat.: 19°50'0.79&quot; S</text>
<text x="176.2" y="260.7">Long.: 48°41'14.23&quot; O</text>
<text x="35.3" y="268.9">PROPRIEDADE:</text>
<text x="105.8" y="269.6">CANA 2026:</text>
<text x="137.9" y="269.6">26,00</text>
<text x="145.2" y="269">Desenhado por:</text>
<text x="167" y="269">Data:</text>
<text x="181.9" y="269">Núcleo:</text>
<text x="35.3" y="271">1248 - SANTA ALBERTINA</text>
<text x="35.3" y="273.9">PROPRIETÁRIO:</text>
<text x="105.8" y="273.4">CARREADOR 2026:</text>
<text x="139.4" y="273.4">1,96</text>
<text x="145.2" y="274">Atualizado por:</text>
<text x="145.3" y="271">YGOR DOS SANTOS</text>
<text x="166.7" y="271">25/05/2026</text>
<text x="167" y="274">Data:</text>
<text x="187.1" y="275">USINA</text>
<text x="189.7" y="272.5">1</text>
<text x="35.3" y="276">MONICA TENORIO WANDERLEY</text>
<text x="35.3" y="281.2">ADEMIR FERREIRA DE MELLO</text>
<text x="35.3" y="279.1">FORNECEDOR:</text>
<text x="103.9" y="278.6" transform="rotate(-90 103.9 278.6)">(ha)</text>
<text x="105.8" y="277.4">CANA ANTIGA:</text>
<text x="105.8" y="281.5">CARREADOR ANTIGO:</text>
<text x="136.9" y="277.4">124,40</text>
<text x="139.1" y="281.5">3,88</text>
<text x="145.2" y="279.1">Engenheiro Agrimensor:</text>
<text x="145.3" y="281.2">DANIEL CÉSAR DA SILVA</text>
<text x="145.3" y="276">-</text>
<text x="166.7" y="276">-</text>
<text x="35.3" y="283.8">ÁREA TOTAL:</text>
<text x="35.3" y="285.9">165,04 Hectares</text>
<text x="101.5" y="286.4" transform="rotate(-90 101.5 286.4)">QUADRO DE ÁREAS</text>
<text x="105.8" y="285.5">COMPLEMENTARES:</text>
<text x="139.1" y="285.5">8,80</text>
<text x="145.2" y="283.9">Municipio:</text>
<text x="145.3" y="286">CAMPO FLORIDO</text>
<text x="166.8" y="283.9">Escala:</text>
<text x="167" y="286">1 : 15.000</text>
<text x="181.9" y="283.9">Data Levant.:</text>
<text x="182.1" y="286">05/2026</text>
</g>
<g font-size="1.8" fill="#808080">
<text x="10.9" y="32.9">N(Y):7.806.600,00</text>
<text x="10.9" y="86.2">N(Y):7.805.800,00</text>
<text x="10.9" y="139.6">N(Y):7.805.000,00</text>
<text x="10.9" y="192.9">N(Y):7.804.200,00</text>
<text x="10.9" y="246.2">N(Y):7.803.400,00</text>
<text x="40.2" y="262.8" transform="rotate(-90 40.2 262.8)">E(X):741.600,00</text>
<text x="93.8" y="262.9" transform="rotate(-90 93.8 262.9)">E(X):742.400,00</text>
<text x="147.1" y="262.9" transform="rotate(-90 147.1 262.9)">E(X):743.200,00</text>
</g>
<text font-size="1.8" fill="#fafafa" x="38.8" y="181.1">01</text>
<text font-size="1.3" x="11.4" y="284.8">LEVANTAMENTO TOPOGRÁFICO</text>
<text font-size="1" fill="#989898" x="23.4" y="279.2">Filial Campo Florido</text>
</svg>
